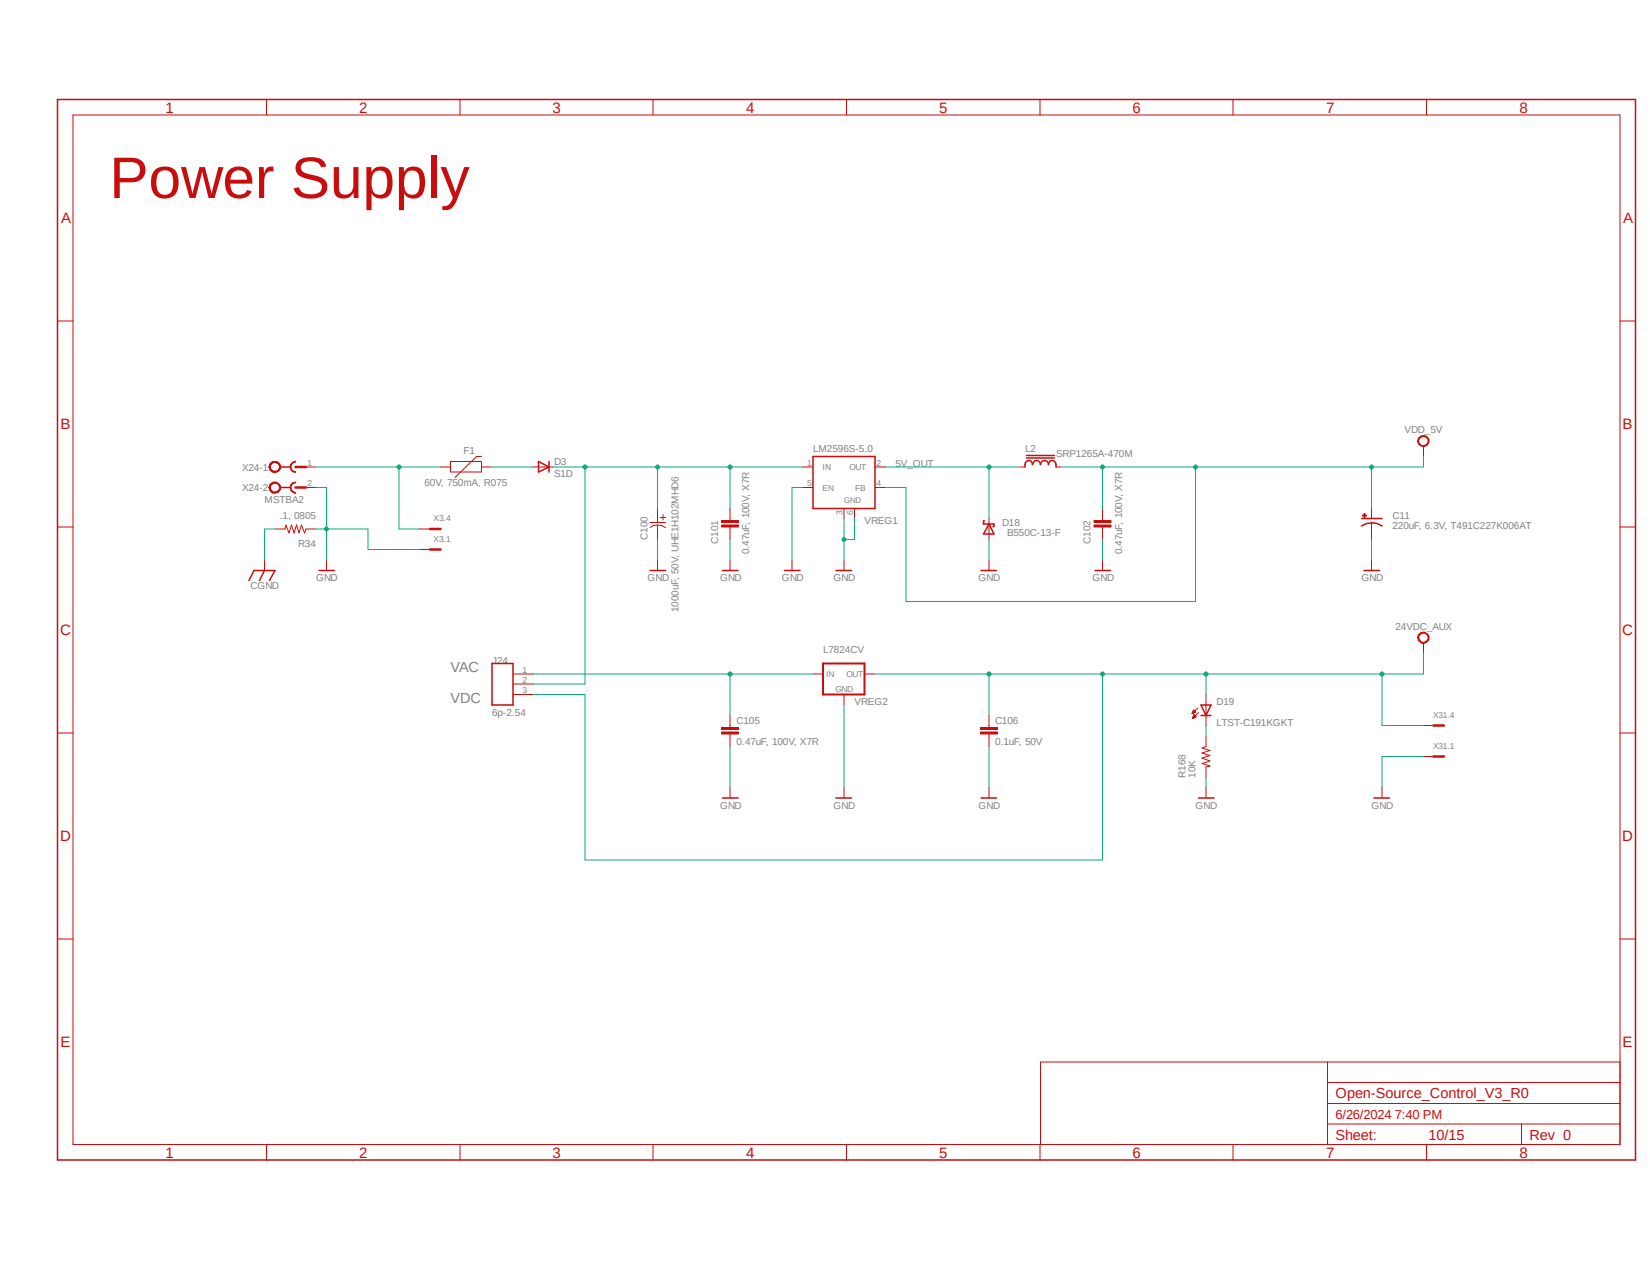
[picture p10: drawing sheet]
<svg xmlns="http://www.w3.org/2000/svg" width="279mm" height="216mm" viewBox="0 0 279 216" stroke-linecap="round" stroke-linejoin="round" font-family="sans-serif">
<path d="M169.8 8.4l109.6 138.1" fill="none" stroke="#fff" stroke-width=".17"/>
<path d="M240.2 74.2l.4-.4 .5-.1 .5 .2 .4 .5v.5l-.4 .5a1.03 1.03 0 0 1-1.6-.7h.2a.85 .85 0 0 1 .7-.8 .85 .85 0 0 1 .9 .5 .85 .85 0 0 1-1.1 1l-.3-.3-.2-.4h-.2z" fill-rule="evenodd" fill="#c90d0c"/>
<g fill="none" stroke="#c90d0c" stroke-width=".17">
<path d="M12.4 19.5h261.9v174.3h-261.9zM45.1 16.8v2.7M77.9 16.8v2.7M110.6 16.8v2.7M143.3 16.8v2.7M176.1 16.8v2.7M208.8 16.8v2.7M241.6 16.8v2.7M9.7 54.4h2.7M274.3 54.4h2.6M240.2 74.2l.4-.4 .5-.1 .5 .2 .4 .5v.5l-.4 .5a1.03 1.03 0 0 1-1.6-.7h.2a.85 .85 0 0 1 .7-.8 .85 .85 0 0 1 .9 .5 .85 .85 0 0 1-1.1 1l-.3-.3-.2-.4h-.2zM241 75.5v1.8"/>
<path d="M9.7 89.2h2.7M274.3 89.2h2.6M9.7 124.1h2.7M274.3 124.1h2.6M9.7 159h2.7M274.3 159h2.6M224.8 179.8v14M274.3 179.8h-98.1v14M45.1 193.8v2.6M77.9 193.8v2.6M110.6 193.8v2.6M143.3 193.8v2.6"/>
<path d="M176.1 193.8v2.6M208.8 193.8v2.6M224.8 190.3h49.5M224.8 186.9h49.5M224.8 183.3h49.5M241.6 193.8v2.6M257.6 190.3v3.5"/>
</g>
<path d="M9.7 16.8h267.2v179.6h-267.2z" fill="none" stroke="#c90d0c" stroke-width=".25"/>
<path d="M230.7 87.2h.7v.2h-.7z" fill-rule="evenodd" fill="#c90d0c"/>
<path d="M230.7 87.2h.7v.2h-.7z" fill="none" stroke="#c90d0c" stroke-width=".17"/>
<path d="M231 87h.1v.6h-.1z" fill-rule="evenodd" fill="#c90d0c"/>
<path d="M44.8 94.8v1.8M46.6 89.6h1.7l.1-.7 .5 1.4 .5-1.4 .4 1.4 .4-1.4 .4 1.4 .5-1.4 .5 1.4 .2-.7h1.7M231 87h.1v.6h-.1zM232.2 86.1v1.7M232.2 94.8v1.8M232.3 88.6h-.1v2.8" fill="none" stroke="#c90d0c" stroke-width=".17"/>
<path d="M47.4 79.1h1.8M49.6 78.3l.4-.2a.89 .89 0 0 0-.8 .9 .89 .89 0 0 0 .8 .9 .85 .85 0 0 1-.8-.6 .85 .85 0 0 1 .4-1zM42.2 98.3l.8-1.7h3.6l-1 1.7M44.8 96.6l-.9 1.7M230.5 87.8h3.5M231 96.6h2.6M232.2 88.5l1 .1 .8 .5M232.2 88.6h-.8l-.9 .5" fill="none" stroke="#c90d0c" stroke-width=".25"/>
<path d="M50 79.1h1.8" fill="none" stroke="#c90d0c" stroke-width=".42"/>
<path d="M46.1 78.1l1.1 .2 .3 .5a.99 .99 0 0 1-.8 1.2 .99 .99 0 0 1-1.1-.9h.1l.2-.4a.8 .8 0 0 1 .9-.3 .8 .8 0 0 1 .5 .8l-.2 .5a.86 .86 0 0 1-1.4-.6h-.1l.1-.5z" fill-rule="evenodd" fill="#c90d0c"/>
<path d="M46.1 78.1l1.1 .2 .3 .5a.99 .99 0 0 1-.8 1.2 .99 .99 0 0 1-1.1-.9h.1l.2-.4a.8 .8 0 0 1 .9-.3 .8 .8 0 0 1 .5 .8l-.2 .5a.86 .86 0 0 1-1.4-.6h-.1l.1-.5z" fill="none" stroke="#c90d0c" stroke-width=".17"/>
<path d="M46.1 78.1l1.1 .2 .3 .5a.99 .99 0 0 1-.8 1.2 .99 .99 0 0 1-1.1-.9h.1l.2-.4a.8 .8 0 0 1 .9-.3 .8 .8 0 0 1 .5 .8l-.2 .5a.86 .86 0 0 1-1.4-.6h-.1l.1-.5z" fill-rule="evenodd" fill="#c90d0c"/>
<path d="M46.1 78.1l1.1 .2 .3 .5a.99 .99 0 0 1-.8 1.2 .99 .99 0 0 1-1.1-.9h.1l.2-.4a.8 .8 0 0 1 .9-.3 .8 .8 0 0 1 .5 .8l-.2 .5a.86 .86 0 0 1-1.4-.6h-.1l.1-.5zM51.8 79.1h1.7" fill="none" stroke="#c90d0c" stroke-width=".17"/>
<path d="M47.4 82.5h1.8M49.3 82.1l.3-.3 .4-.1a.89 .89 0 0 0-.8 .9 .89 .89 0 0 0 .8 .9 .93 .93 0 0 1-.7-1.4z" fill="none" stroke="#c90d0c" stroke-width=".25"/>
<path d="M50 82.5h1.8" fill="none" stroke="#c90d0c" stroke-width=".42"/>
<path d="M45.7 82a.99 .99 0 0 1 1.2-.3 .99 .99 0 0 1 .6 1.1l-.3 .5-1.1 .2-.4-.4-.1-.6h.1a.83 .83 0 0 1 .8-.7 .83 .83 0 0 1 .8 .6 .81 .81 0 0 1-.7 .9 .81 .81 0 0 1-.9-.8h-.1z" fill-rule="evenodd" fill="#c90d0c"/>
<path d="M45.7 82a.99 .99 0 0 1 1.2-.3 .99 .99 0 0 1 .6 1.1l-.3 .5-1.1 .2-.4-.4-.1-.6h.1a.83 .83 0 0 1 .8-.7 .83 .83 0 0 1 .8 .6 .81 .81 0 0 1-.7 .9 .81 .81 0 0 1-.9-.8h-.1z" fill="none" stroke="#c90d0c" stroke-width=".17"/>
<path d="M45.7 82a.99 .99 0 0 1 1.2-.3 .99 .99 0 0 1 .6 1.1l-.3 .5-1.1 .2-.4-.4-.1-.6h.1a.83 .83 0 0 1 .8-.7 .83 .83 0 0 1 .8 .6 .81 .81 0 0 1-.7 .9 .81 .81 0 0 1-.9-.8h-.1z" fill-rule="evenodd" fill="#c90d0c"/>
<g fill="none" stroke="#c90d0c" stroke-width=".17">
<path d="M90.3 79.1h3.5M135.9 79.1h1.8M148.2 79.1h1.7M172.7 79.1h.9M178.8 79.1h.9M45.7 82a.99 .99 0 0 1 1.2-.3 .99 .99 0 0 1 .6 1.1l-.3 .5-1.1 .2-.4-.4-.1-.6h.1a.83 .83 0 0 1 .8-.7 .83 .83 0 0 1 .8 .6 .81 .81 0 0 1-.7 .9 .81 .81 0 0 1-.9-.8h-.1zM51.8 82.5h1.7M55.3 94.8v1.8M111.3 94.8v1.8M122.2 88.9h2.9v.3h-2.9zM122.2 88.1h2.9v.4h-2.9zM123.6 86.1v2"/>
<path d="M123.6 89.2v2.2M123.6 94.8v1.8M134.1 94.8v1.8M135.9 82.5h1.8M142.9 86.1v1.7M142.9 94.8v1.8M144.7 86.1v1.7M148.2 82.5h1.7M167.5 87.8v3.6M167.5 94.8v1.8M185.3 88.9h2.8v.3h-2.8zM185.3 88.1h2.8v.4h-2.8z"/>
<path d="M186.7 86.1v2M186.7 89.2v2.2M186.7 94.8v1.8M137.7 114.1h1.7M142.9 117.6v1.8M146.4 114.1h1.8M202.9 119.9l-1.1 .9M204.2 117.6v5.3M142.9 133.3v1.8M201.8 120.8h.1M201.9 120.7h.3M201.9 120.6h.5"/>
<path d="M201.9 121.6h.3M202 120.6h.4M202 120.5h.4M202 121.5h.3M202 121.4h.5M202.1 120.4h.2M202.1 120.3h.2M202.1 121.3h.4M202.1 121.2h.3M202.2 121.2h.2M202.2 121.1h.1M202.4 120.6l-.3-.4-.3 .6"/>
<path d="M202.4 120.6l-.6 .2M202.5 121.4l-.3-.4-.3 .7M202.5 121.4l-.6 .3M202.9 120.6l-1 1.1M204.2 124.6v1.8l-.7 .3 1.4 .4-1.4 .4 1.4 .4-1.4 .5 1.4 .5-1.4 .4 1.4 .4-.7 .2v1.8M204.2 133.3v1.8"/>
</g>
<g fill="none" stroke="#c90d0c" stroke-width=".25">
<path d="M91.2 78.1l1.8 1-1.8 .8zM93 78.1v1.8M137.7 77.3h10.5v8.8h-10.5zM173.6 79.1a.77 .77 0 0 1 .1-.9 .77 .77 0 0 1 .9-.1l.2 .6a.68 .68 0 0 1 .7-.7 .68 .68 0 0 1 .7 .7 .68 .68 0 0 1 .7-.7 .68 .68 0 0 1 .6 .7l.1-.4a.63 .63 0 0 1 .8-.3 .63 .63 0 0 1 .4 .7v.4M173.8 77.6h4.8M173.8 77.1h4.8M54 96.6h2.6M110.1 96.6h2.6M122.3 96.6h2.7M132.8 96.6h2.7M141.6 96.6h2.6M166.1 96.6h2.6"/>
<path d="M166.7 88.2h-.2v.5h1.8v.5h-.2M167.5 88.7l.8 1.7h-1.8zM185.4 96.6h2.6M203.4 119.4h1.7l-.9 1.8zM141.6 135.1h2.6M202.9 135.1h2.7M203.4 121.2h1.7"/>
</g>
<path d="M122.2 89.1h2.9M122.2 88.3h2.9M185.3 89.1h2.8M185.3 88.3h2.8M139.4 112.4h7v5.2h-7z" fill="none" stroke="#c90d0c" stroke-width=".34"/>
<path d="M240.2 107.4a.97 .97 0 0 1 1.6 .1 .97 .97 0 0 1-.7 1.5l-.5-.1-.4-.4-.2-.6h.2a.83 .83 0 0 1 .7-.7 .83 .83 0 0 1 .9 .6 .83 .83 0 0 1-1.1 .9l-.3-.3-.2-.5h-.2z" fill-rule="evenodd" fill="#c90d0c"/>
<g fill="none" stroke="#c90d0c" stroke-width=".17">
<path d="M74.6 79.1h1.7M76.3 78.1h5.2v1.8h-5.2zM81.5 77.3h-.8l-3.7 3.6M81.5 79.1h1.8M71 93h1.8M71 89.6h1.8M110.1 89.3a2.24 2.24 0 0 1 2.6 0M110.1 88.5h2.6M111.3 86.1v2.4M111.3 88.9v2.5M111.8 87.6h.9M112.3 87.1v1"/>
<path d="M86.9 114.1h3.4M86.9 115.8h3.4M86.9 117.6h3.4M240.2 107.4a.97 .97 0 0 1 1.6 .1 .97 .97 0 0 1-.7 1.5l-.5-.1-.4-.4-.2-.6h.2a.83 .83 0 0 1 .7-.7 .83 .83 0 0 1 .9 .6 .83 .83 0 0 1-1.1 .9l-.3-.3-.2-.5h-.2zM241 108.9v1.7M122.2 124h2.9v.3h-2.9zM122.2 123.2h2.9v.3h-2.9zM123.6 121.2v2M123.6 124.3v2.1M123.6 133.3v1.8M166 124h2.9v.3h-2.9zM166 123.2h2.9v.3h-2.9z"/>
<path d="M167.5 121.2v2M167.5 124.3v2.1M167.5 133.3v1.8M234 133.3v1.8M241 128.1h1.7M241 122.9h1.7"/>
</g>
<path d="M122.2 124.1h2.9M122.2 123.4h2.9M166 124.1h2.9M166 123.4h2.9" fill="none" stroke="#c90d0c" stroke-width=".34"/>
<path d="M83.3 112.4h3.6v7h-3.6zM122.3 135.1h2.7M166.1 135.1h2.6M232.7 135.1h2.6" fill="none" stroke="#c90d0c" stroke-width=".25"/>
<path d="M72.8 93h1.8M72.8 89.6h1.8M242.7 128.1h1.8M242.7 122.9h1.8" fill="none" stroke="#c90d0c" stroke-width=".42"/>
<path d="M186.7 79.1v7M241 77.3v1.8h-61.3" fill="none" stroke="#0dab76" stroke-width=".17"/>
<circle cx="186.7" cy="79.1" r=".33" fill="#0dab76"/>
<g fill="none" stroke="#0dab76" stroke-width=".17">
<path d="M232.2 79.1v7"/>
<circle cx="186.7" cy="79.1" r=".33"/>
</g>
<circle cx="232.2" cy="79.1" r=".33" fill="#0dab76"/>
<g fill="none" stroke="#0dab76" stroke-width=".17">
<path d="M202.4 79.1v22.8h-49v-19.4h-3.5"/>
<circle cx="232.2" cy="79.1" r=".33"/>
</g>
<circle cx="202.4" cy="79.1" r=".33" fill="#0dab76"/>
<g fill="none" stroke="#0dab76" stroke-width=".17">
<path d="M53.5 82.5h1.8v12.3M53.5 89.6h1.8M232.2 91.4v3.4"/>
<circle cx="202.4" cy="79.1" r=".33"/>
</g>
<circle cx="55.3" cy="89.6" r=".33" fill="#0dab76"/>
<g fill="none" stroke="#0dab76" stroke-width=".17">
<path d="M55.3 89.6h7v3.4h8.7M111.3 91.4v3.4M142.9 87.8v7M144.7 87.8v3.6h-1.8M167.5 91.4v3.4"/>
<circle cx="55.3" cy="89.6" r=".33"/>
</g>
<circle cx="142.9" cy="91.4" r=".33" fill="#0dab76"/>
<g fill="none" stroke="#0dab76" stroke-width=".17">
<path d="M149.9 79.1h22.8M167.5 79.1v8.7M46.6 89.6h-1.8v5.2M123.6 91.4v3.4M135.9 82.5h-1.8v12.3M186.7 91.4v3.4M142.9 119.4v13.9M123.6 126.4v6.9M167.5 126.4v6.9M204.2 131.7v1.6M241 128.1h-7v5.2"/>
<circle cx="142.9" cy="91.4" r=".33"/>
</g>
<circle cx="167.5" cy="79.1" r=".33" fill="#0dab76"/>
<g fill="none" stroke="#0dab76" stroke-width=".17">
<path d="M93.8 79.1h42.1M111.3 79.1v7"/>
<circle cx="167.5" cy="79.1" r=".33"/>
</g>
<circle cx="111.3" cy="79.1" r=".33" fill="#0dab76"/>
<g fill="none" stroke="#0dab76" stroke-width=".17">
<path d="M123.6 79.1v7"/>
<circle cx="111.3" cy="79.1" r=".33"/>
</g>
<circle cx="123.6" cy="79.1" r=".33" fill="#0dab76"/>
<g fill="none" stroke="#0dab76" stroke-width=".17">
<path d="M99.1 79.1v36.7h-8.8"/>
<circle cx="123.6" cy="79.1" r=".33"/>
</g>
<circle cx="99.1" cy="79.1" r=".33" fill="#0dab76"/>
<g fill="none" stroke="#0dab76" stroke-width=".17">
<path d="M53.5 79.1h21.1M67.6 79.1v10.5h3.4M83.3 79.1h7"/>
<circle cx="99.1" cy="79.1" r=".33"/>
</g>
<circle cx="67.6" cy="79.1" r=".33" fill="#0dab76"/>
<g fill="none" stroke="#0dab76" stroke-width=".17">
<path d="M148.2 114.1h92.8M204.2 114.1v3.5"/>
<circle cx="67.6" cy="79.1" r=".33"/>
</g>
<circle cx="204.2" cy="114.1" r=".33" fill="#0dab76"/>
<g fill="none" stroke="#0dab76" stroke-width=".17">
<path d="M167.5 114.1v7.1M241 110.6v3.5"/>
<circle cx="204.2" cy="114.1" r=".33"/>
</g>
<circle cx="167.5" cy="114.1" r=".33" fill="#0dab76"/>
<g fill="none" stroke="#0dab76" stroke-width=".17">
<path d="M186.7 114.1v31.5h-87.6v-28h-8.8"/>
<circle cx="167.5" cy="114.1" r=".33"/>
</g>
<circle cx="186.7" cy="114.1" r=".33" fill="#0dab76"/>
<circle cx="186.7" cy="114.1" r=".33" fill="none" stroke="#0dab76" stroke-width=".17"/>
<circle cx="234" cy="114.1" r=".33" fill="#0dab76"/>
<g fill="none" stroke="#0dab76" stroke-width=".17">
<path d="M90.3 114.1h47.4M123.6 114.1v7.1M234 114.1v8.8h7M204.2 122.9v1.7"/>
<circle cx="234" cy="114.1" r=".33"/>
</g>
<circle cx="123.6" cy="114.1" r=".33" fill="#0dab76"/>
<circle cx="123.6" cy="114.1" r=".33" fill="none" stroke="#0dab76" stroke-width=".17"/>
<text font-size="9.9" fill="#c90d0c" x="18.5" y="33.5">Power Supply</text>
<g font-size="2.5" fill="#c90d0c">
<text x="28" y="19.1">1</text>
<text x="60.8" y="19.1">2</text>
<text x="93.6" y="19.1">3</text>
<text x="126.3" y="19.1">4</text>
<text x="159" y="19.1">5</text>
<text x="191.8" y="19.1">6</text>
<text x="224.5" y="19.1">7</text>
<text x="257.3" y="19.1">8</text>
<text x="10.3" y="37.8">A</text>
<text x="274.8" y="37.8">A</text>
<text x="10.2" y="72.6">B</text>
<text x="274.7" y="72.6">B</text>
<text x="10.2" y="107.5">C</text>
<text x="274.7" y="107.5">C</text>
<text x="10.2" y="142.4">D</text>
<text x="274.7" y="142.4">D</text>
<text x="10.2" y="177.3">E</text>
<text x="274.7" y="177.3">E</text>
<text x="226.1" y="185.9">Open-Source_Control_V3_R0</text>
<text x="28" y="196">1</text>
<text x="60.8" y="196">2</text>
<text x="93.6" y="196">3</text>
<text x="126.3" y="196">4</text>
<text x="159" y="196">5</text>
<text x="191.8" y="196">6</text>
<text x="224.5" y="196">7</text>
<text x="226.1" y="193">Sheet:</text>
<text x="241.9" y="193">10/15</text>
<text x="257.3" y="196">8</text>
<text x="259" y="193">Rev 0</text>
</g>
<g font-size="2.5" fill="#808080">
<text x="76.3" y="113.7">VAC</text>
<text x="76.3" y="119">VDC</text>
</g>
<text font-size="2.2" fill="#c90d0c" x="226.1" y="189.5">6/26/2024 7:40 PM</text>
<g font-size="1.7" fill="#808080">
<text x="78.5" y="76.9">F1</text>
<text x="137.7" y="76.5">LM2596S-5.0</text>
<text x="173.6" y="76.5">L2</text>
<text x="178.8" y="77.3">SRP1265A-470M</text>
<text x="237.8" y="73.3">VDD_5V</text>
<text x="41" y="79.7">X24-1</text>
<text x="41" y="83.1">X24-2</text>
<text x="71.9" y="82.2">60V, 750mA, R075</text>
<text x="93.8" y="80.7">S1D</text>
<text x="93.8" y="78.7">D3</text>
<text x="151.6" y="79.1">5V_OUT</text>
<text x="44.8" y="85.2">MSTBA2</text>
<text x="47.3" y="87.8">.1, 0805</text>
<text x="146.4" y="88.7">VREG1</text>
<text x="169.7" y="89">D18</text>
<text x="235.8" y="89.6">220uF, 6.3V, T491C227K006AT</text>
<text x="235.8" y="87.8">C11</text>
<text x="50.5" y="92.5">R34</text>
<text x="109.6" y="91.4" transform="rotate(-90 109.6 91.4)">C100</text>
<text x="121.6" y="92" transform="rotate(-90 121.6 92)">C101</text>
<text x="126.8" y="93.8" transform="rotate(-90 126.8 93.8)">0.47uF, 100V, X7R</text>
<text x="170.5" y="90.8">B550C-13-F</text>
<text x="184.7" y="92" transform="rotate(-90 184.7 92)">C102</text>
<text x="190" y="93.8" transform="rotate(-90 190 93.8)">0.47uF, 100V, X7R</text>
<text x="42.4" y="99.7">CGND</text>
<text x="53.5" y="98.3">GND</text>
<text x="109.6" y="98.3">GND</text>
<text x="121.9" y="98.3">GND</text>
<text x="132.4" y="98.3">GND</text>
<text x="141.1" y="98.3">GND</text>
<text x="165.7" y="98.3">GND</text>
<text x="185" y="98.3">GND</text>
<text x="230.5" y="98.3">GND</text>
<text x="114.9" y="103.6" transform="rotate(-90 114.9 103.6)">1000uF, 50V, UHE1H102MHD6</text>
<text x="236.3" y="106.7">24VDC_AUX</text>
<text x="83.3" y="112.4">J24</text>
<text x="139.4" y="110.6">L7824CV</text>
<text x="144.7" y="119.4">VREG2</text>
<text x="206" y="119.4">D19</text>
<text x="83.3" y="121.2">6p-2.54</text>
<text x="124.7" y="122.6">C105</text>
<text x="168.5" y="122.6">C106</text>
<text x="206" y="122.9">LTST-C191KGKT</text>
<text x="124.7" y="126.2">0.47uF, 100V, X7R</text>
<text x="168.5" y="126.2">0.1uF, 50V</text>
<text x="200.7" y="131.7" transform="rotate(-90 200.7 131.7)">R168</text>
<text x="202.4" y="131.7" transform="rotate(-90 202.4 131.7)">10K</text>
<text x="121.9" y="136.9">GND</text>
<text x="141.1" y="136.9">GND</text>
<text x="165.7" y="136.9">GND</text>
<text x="202.4" y="136.9">GND</text>
<text x="232.2" y="136.9">GND</text>
</g>
<g font-size="1.4" fill="#808080">
<text x="52.1" y="78.8">1</text>
<text x="52.1" y="82.3">2</text>
<text x="136.7" y="78.8">1</text>
<text x="136.7" y="82.3">5</text>
<text x="139.3" y="79.6">IN</text>
<text x="139.3" y="83.1">EN</text>
<text x="143.8" y="79.6">OUT</text>
<text x="144.8" y="83.1">FB</text>
<text x="148.4" y="78.8">2</text>
<text x="148.4" y="82.3">4</text>
<text x="73.4" y="88.2">X3.4</text>
<text x="142.7" y="87.1" transform="rotate(-90 142.7 87.1)">3</text>
<text x="142.9" y="85.2">GND</text>
<text x="144.4" y="87.1" transform="rotate(-90 144.4 87.1)">6</text>
<text x="73.4" y="91.8">X3.1</text>
<text x="88.5" y="113.9">1</text>
<text x="88.5" y="115.7">2</text>
<text x="88.5" y="117.3">3</text>
<text x="139.9" y="114.6">IN</text>
<text x="141.5" y="117.1">GND</text>
<text x="143.3" y="114.6">OUT</text>
<text x="242.7" y="121.6">X31.4</text>
<text x="242.7" y="126.8">X31.1</text>
</g>
</svg>
